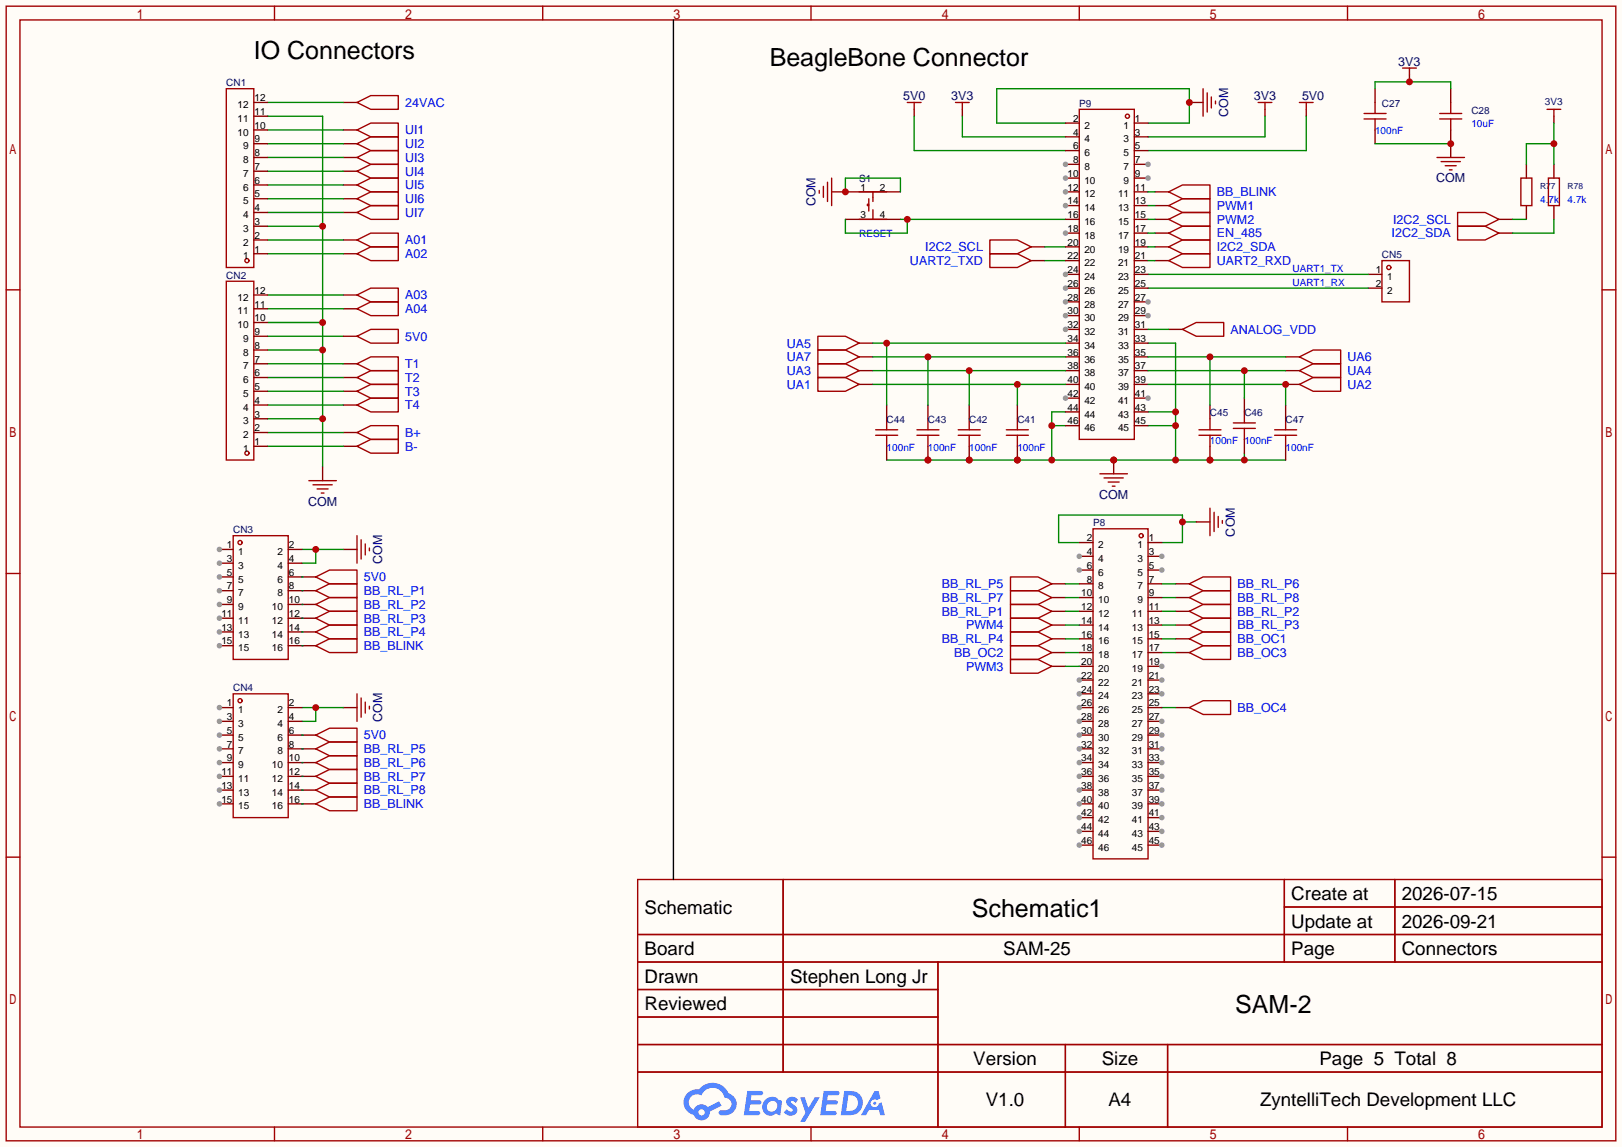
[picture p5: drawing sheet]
<svg xmlns="http://www.w3.org/2000/svg" width="299mm" height="212mm" viewBox="0 0 299 212" stroke-linecap="round" stroke-linejoin="round" font-family="sans-serif">
<path d="M0 0h299.5v211.8h-299.5z" fill="#fffcf7"/>
<g fill="none" stroke="#a10000" stroke-width=".25">
<path d="M1.1 1.1h297.2v209.6h-297.2zM3.7 3.7h292.1v204.5h-292.1zM50.7 1.1v2.6M100.2 1.1v2.6M149.7 1.1v2.6M199.3 1.1v2.6M248.8 1.1v2.6M1.1 53.5h2.6M295.8 53.5h2.5M1.1 105.9h2.6M295.8 105.9h2.5M1.1 158.3h2.6"/>
<path d="M295.8 158.3h2.5M117.7 162.4h178.1v45.8h-178.1zM117.7 172.6h178.1M117.7 177.7h178.1M144.6 162.4v35.6M173.2 177.7v30.5M237.1 162.4v15.3M237.1 167.5h58.7M257.5 162.4v15.3M117.7 182.8h55.5M117.7 192.9h178.1M117.7 187.8h55.5"/>
<path d="M117.7 198h178.1M196.7 192.9v15.3M215.6 192.9v15.3M50.7 208.2v2.5M100.2 208.2v2.5M149.7 208.2v2.5M199.3 208.2v2.5M248.8 208.2v2.5"/>
</g>
<g fill="#5487ff">
<path d="M145.5 202.8a1.3 1.3 0 0 1 1.8 .3l-.4 .6a.54 .54 0 0 0-.9-.2l.1 .2a1.58 1.58 0 0 1 1.1 1.6 1.43 1.43 0 0 1-2.5 .1l.5-.6a.64 .64 0 0 0 .5 .5 .64 .64 0 0 0 .7-.3l-.2-.2a1.6 1.6 0 0 1-1-1.6z"/>
<path d="M147.7 202.7h.9l.7 1.9 1.1-1.9h.9l-2.7 4.5h-.9l1-1.7z"/>
<path d="M138 201.5h1.6a1.31 1.31 0 0 1 1.2 .2 .4 .4 0 0 1-.3 .6h-1.8l-.1 .9h1.6a.4 .4 0 0 1 .4 .4 .4 .4 0 0 1-.4 .4h-1.7l-.2 1.2h.8a1.23 1.23 0 0 1 1.2 .2 .39 .39 0 0 1-.3 .6h-2.7z"/>
<path d="M152.1 201.5h1.6a1.32 1.32 0 0 1 1.3 .2 .39 .39 0 0 1-.4 .6h-1.7l-.2 .9h1.7a.4 .4 0 0 1 .3 .4 .4 .4 0 0 1-.4 .4h-1.7l-.2 1.2h.8a1.23 1.23 0 0 1 1.2 .2 .39 .39 0 0 1-.3 .6h-2.7z"/>
<path d="M161.5 201.5h.7l.4 1.3-.7 .4a.75 .75 0 0 0-1.1 .3 .75 .75 0 0 0 .5 1 .75 .75 0 0 0 .9-.6l.6-.3 .6 2.4h-.9l-.2-1h-1.9l-.5 1h-.9z"/>
<path d="M155.9 201.5l-.7 4.5h1.5a2.27 2.27 0 0 0 2.6-2.3 2.27 2.27 0 0 0-2.7-2.2zM156.6 202.3a1.5 1.5 0 0 1 1.8 1.5 1.5 1.5 0 0 1-1.9 1.4h-.3z"/>
<path d="M141.3 203.1a1.62 1.62 0 0 0-.4 2.1 1.62 1.62 0 0 0 2 .7l.4-.3 .3 .3 .5 .1 .3-2.5-.2-.3h-.4a1.58 1.58 0 0 0-2.5-.1zM141.9 203.6a.99 .99 0 0 1 1.6 .3 .99 .99 0 0 1-.9 1.4 .94 .94 0 0 1-1-.5 .94 .94 0 0 1 .3-1.2z"/>
<path d="M126.9 201.9a2.37 2.37 0 0 0 1.2 4 1.54 1.54 0 0 0 1.7 1 1.54 1.54 0 0 0 1.3-1.6l2.1-1.1-.5-.8-2 1.1a1.57 1.57 0 0 0-2.6 .4 1.5 1.5 0 0 1-.8-2.1 1.5 1.5 0 0 1 2.2-.5 2.23 2.23 0 0 1 2.3-1.4 2.23 2.23 0 0 1 2 1.8 1.16 1.16 0 0 1 1.2 1.1 1.16 1.16 0 0 1-1 1.3h-.7a.47 .47 0 0 0-.6 .3 .47 .47 0 0 0 .4 .6 2.23 2.23 0 0 0 2.3-.7 2.23 2.23 0 0 0 .4-2.3 2.16 2.16 0 0 0-1.3-1.1 3.2 3.2 0 0 0-5.4-.7l-1.2 .1zM129 205.4a.58 .58 0 0 1 1.1 0 .58 .58 0 0 1-1.1 0z"/>
<circle cx="161.5" cy="203.8" r=".28"/>
</g>
<path d="M218.3 96.4h2.6M199.3 100.2h-3.8v-5.1h22.8v5.1h-3.8" fill="none" stroke="#008700" stroke-width=".25"/>
<circle cx="218.3" cy="96.4" r=".63" fill="#c00"/>
<path d="M168.8 21.5v6.3h27.9M177.7 21.5v3.8h19M196.7 22.7h-12.7v-6.3h35.6v6.3h-7.6M233.6 21.5v3.8h-21.6M241.2 21.5v6.3h-29.2M194.2 78.6h2.5M196.7 76.1h-2.5v8.9M212 78.6h5M212 76.1h5M212 63.4h5v21.6M163.7 85h73.7M229.7 83.7v1.3" fill="none" stroke="#008700" stroke-width=".25"/>
<path d="M168.8 20.2v1.3M177.7 20.2v1.3M233.6 20.2v1.3M241.2 20.2v1.3M190.4 45.6h2.5M213.2 45.6h2.6" fill="none" stroke="#870000" stroke-width=".25"/>
<path d="M167.5 18.9h2.6M168.8 18.9v1.3M176.4 18.9h2.5M177.7 18.9v1.3M232.3 18.9h2.5M233.6 18.9v1.3M239.9 18.9h2.5M241.2 18.9v1.3M182.8 44.3h5l2.6 1.3-2.6 1.3h-5zM215.8 45.6l2.5-1.3h5.1v2.6h-5.1z" fill="none" stroke="#a10000" stroke-width=".25"/>
<g fill="#c00">
<circle cx="194.2" cy="85" r=".63"/>
<circle cx="194.2" cy="78.6" r=".63"/>
<circle cx="205.6" cy="85" r=".63"/>
<circle cx="217" cy="85" r=".63"/>
<circle cx="217" cy="78.6" r=".63"/>
<circle cx="217" cy="76.1" r=".63"/>
<circle cx="223.4" cy="85" r=".63"/>
<circle cx="229.7" cy="85" r=".63"/>
<circle cx="187.8" cy="85" r=".63"/>
<circle cx="178.9" cy="85" r=".63"/>
<circle cx="171.3" cy="85" r=".63"/>
</g>
<path d="M253.9 16.4v2.5M260.2 13.8v1.3M267.8 16.4v2.5M253.9 24v2.5M267.8 24v2.5" fill="none" stroke="#870000" stroke-width=".25"/>
<path d="M253.9 18.9v2.1M259 12.6h2.5M260.2 12.6v1.2M267.8 18.9v2.1M251.8 22h4.1M251.8 21h4.1M253.9 22v2M265.8 22h4.1M265.8 21h4.1M267.8 22v2" fill="none" stroke="#a10000" stroke-width=".25"/>
<path d="M253.9 16.4v-1.3h13.9v1.3" fill="none" stroke="#008700" stroke-width=".25"/>
<circle cx="260.2" cy="15.1" r=".63" fill="#c00"/>
<path d="M49.4 21.5h10.2v64.7M253.9 26.5h13.9M49.4 41.8h10.2M49.4 59.6h10.2M49.4 64.6h10.2M49.4 77.3h10.2" fill="none" stroke="#008700" stroke-width=".25"/>
<path d="M63.4 18.9h2.5" fill="none" stroke="#870000" stroke-width=".25"/>
<path d="M65.9 18.9l2.6-1.2h5v2.5h-5z" fill="none" stroke="#a10000" stroke-width=".25"/>
<g fill="#c00">
<circle cx="59.6" cy="41.8" r=".63"/>
<circle cx="59.6" cy="59.6" r=".63"/>
<circle cx="59.6" cy="64.6" r=".63"/>
<circle cx="59.6" cy="77.3" r=".63"/>
</g>
<g fill="none" stroke="#008700" stroke-width=".25">
<path d="M49.4 18.9h14M49.4 39.2h14M49.4 36.7h14M49.4 34.2h14M49.4 31.6h14M49.4 29.1h14M49.4 26.5h14M49.4 24h14M49.4 46.9h14M49.4 44.3h14M156.1 40.5v2.6h11.4v-2.6M166.2 40.5h30.5"/>
<path d="M49.4 74.8h14M49.4 72.3h14M49.4 69.7h14M49.4 67.2h14M49.4 62.1h14"/>
</g>
<g fill="none" stroke="#870000" stroke-width=".25">
<path d="M63.4 24h2.5M63.4 26.5h2.5M63.4 29.1h2.5M63.4 31.6h2.5M63.4 34.2h2.5M63.4 36.7h2.5M63.4 39.2h2.5M156.1 35.4h10.1M63.4 44.3h2.5M63.4 46.9h2.5M63.4 54.5h2.5M63.4 57h2.5"/>
<path d="M156.1 40.5h10.1M63.4 67.2h2.5M63.4 69.7h2.5M63.4 72.3h2.5M63.4 74.8h2.5"/>
</g>
<g fill="none" stroke="#a10000" stroke-width=".25">
<path d="M65.9 24l2.6-1.3h5v2.6h-5zM65.9 26.5l2.6-1.2h5v2.5h-5zM65.9 29.1l2.6-1.3h5v2.6h-5zM65.9 31.6l2.6-1.2h5v2.5h-5zM65.9 34.2l2.6-1.3h5v2.5h-5zM65.9 36.7l2.6-1.3h5v2.6h-5zM65.9 39.2l2.6-1.2h5v2.5h-5zM158.6 35.4h5.1M160.4 37.7h-.3v.3h.3M160.4 36.7v2.3M161.2 35.4v1.8M161.2 38.7v1.8"/>
<path d="M65.9 44.3l2.6-1.2h5v2.5h-5zM65.9 46.9l2.6-1.3h5v2.5h-5zM65.9 54.5l2.6-1.3h5v2.6h-5zM65.9 57l2.6-1.2h5v2.5h-5zM158.6 40.5h5.1M65.9 67.2l2.6-1.3h5v2.6h-5zM65.9 69.7l2.6-1.2h5v2.5h-5zM65.9 72.3l2.6-1.3h5v2.5h-5zM65.9 74.8l2.6-1.3h5v2.6h-5z"/>
</g>
<circle cx="167.5" cy="40.5" r=".63" fill="#c00"/>
<path d="M156.1 35.4v-2.5h10.1v2.5" fill="none" stroke="#008700" stroke-width=".25"/>
<path d="M153.5 35.4h2.6" fill="none" stroke="#870000" stroke-width=".25"/>
<circle cx="156.1" cy="35.4" r=".63" fill="#c00"/>
<g fill="none" stroke="#a10000" stroke-width=".25">
<path d="M151.3 35.2v.5M152 34.4v2M152.8 33.7v3.5M153.5 32.9v5.1M269.1 39.2h5.1l2.5 1.3-2.5 1.3h-5.1zM280.8 32.9h2v5.1h-2zM285.6 20.2h2.6M285.9 32.9h2v5.1h-2zM286.9 20.2v1.3M182.8 46.9h5l2.6 1.2-2.6 1.3h-5zM215.8 48.1l2.5-1.2h5.1v2.5h-5.1zM215.8 43.1l2.5-1.3h5.1v2.5h-5.1z"/>
<path d="M255.1 48.1h5.1v7.7h-5.1zM269.1 41.8h5.1l2.5 1.3-2.5 1.2h-5.1z"/>
<circle cx="256.4" cy="49.4" r=".38"/>
</g>
<path d="M281.8 30.4v2.5M281.8 38v2.5M286.9 21.5v1.2M286.9 30.4v2.5M286.9 38v2.5M190.4 48.1h2.5M213.2 48.1h2.6M213.2 43.1h2.6M252.6 50.7h2.5M252.6 53.2h2.5M276.7 43.1h2.6M276.7 40.5h2.6" fill="none" stroke="#870000" stroke-width=".25"/>
<path d="M286.9 22.7v7.7M286.9 26.5h-5.1v3.9M192.9 45.6h3.8M212 50.7h40.6M212 53.2h40.6M279.3 40.5h2.5M286.9 40.5v2.6h-7.6" fill="none" stroke="#008700" stroke-width=".25"/>
<path d="M124.3 3.7v158.7" fill="none" stroke="#000" stroke-width=".25"/>
<circle cx="286.9" cy="26.5" r=".63" fill="#c00"/>
<path d="M55.8 106.6h2.5M63.4 101.5h2.5" fill="none" stroke="#870000" stroke-width=".25"/>
<path d="M65.9 98.9v5.1M66.7 99.7v3.6M58.3 106.6l2.5-1.3h5.1v2.5h-5.1zM67.4 100.5v2M68.2 101.2v.5" fill="none" stroke="#a10000" stroke-width=".25"/>
<path d="M55.8 101.5h7.6M58.3 101.5v2.5h-2.5" fill="none" stroke="#008700" stroke-width=".25"/>
<circle cx="58.3" cy="101.5" r=".63" fill="#c00"/>
<path d="M55.8 109.1h2.5M55.8 111.6h2.5M55.8 114.2h2.5M55.8 116.7h2.5M55.8 119.3h2.5M55.8 135.8h2.5M63.4 130.7h2.5" fill="none" stroke="#870000" stroke-width=".25"/>
<path d="M58.3 109.1l2.5-1.3h5.1v2.6h-5.1zM58.3 111.6l2.5-1.2h5.1v2.5h-5.1zM58.3 114.2l2.5-1.3h5.1v2.5h-5.1zM58.3 116.7l2.5-1.3h5.1v2.6h-5.1zM58.3 119.3l2.5-1.3h5.1v2.5h-5.1zM58.3 135.8l2.5-1.3h5.1v2.5h-5.1zM65.9 128.1v5.1M66.7 128.9v3.6M67.4 129.7v2M68.2 130.4v.5" fill="none" stroke="#a10000" stroke-width=".25"/>
<path d="M55.8 130.7h7.6M58.3 130.7v2.5h-2.5" fill="none" stroke="#008700" stroke-width=".25"/>
<circle cx="58.3" cy="130.7" r=".63" fill="#c00"/>
<g fill="none" stroke="#870000" stroke-width=".25">
<path d="M209.4 22.7h2.6M209.4 25.3h2.6M209.4 27.8h2.6M63.4 62.1h2.5M63.4 79.9h2.5M196.7 78.6h2.6M196.7 76.1h2.6M196.7 73.5h2.6M63.4 82.4h2.5M194.2 118h2.5M194.2 112.9h2.5M194.2 107.8h2.5"/>
<path d="M194.2 110.4h2.5M217 118h2.6M217 112.9h2.6M217 107.8h2.6M217 110.4h2.6M217 115.4h2.6M55.8 138.3h2.5M194.2 120.5h2.5M217 120.5h2.6M217 130.7h2.6M55.8 140.8h2.5M55.8 143.4h2.5"/>
<path d="M55.8 145.9h2.5M55.8 148.5h2.5"/>
</g>
<g fill="none" stroke="#a10000" stroke-width=".25">
<path d="M199.3 20.2h10.1v61h-10.1zM65.9 62.1l2.6-1.3h5v2.6h-5zM65.9 79.9l2.6-1.3h5v2.6h-5zM65.9 82.4l2.6-1.2h5v2.5h-5zM186.6 119.3h5l2.6 1.2-2.6 1.3h-5zM186.6 111.6h5l2.6 1.3-2.6 1.3h-5zM186.6 106.6h5l2.6 1.2-2.6 1.3h-5zM186.6 109.1h5l2.6 1.3-2.6 1.2h-5zM186.6 116.7h5l2.6 1.3-2.6 1.3h-5zM219.6 118l2.5-1.3h5.1v2.6h-5.1zM219.6 112.9l2.5-1.3h5.1v2.6h-5.1zM219.6 107.8l2.5-1.2h5.1v2.5h-5.1z"/>
<path d="M219.6 110.4l2.5-1.3h5.1v2.5h-5.1zM219.6 115.4l2.5-1.2h5.1v2.5h-5.1zM58.3 138.3l2.5-1.3h5.1v2.6h-5.1zM219.6 120.5l2.5-1.2h5.1v2.5h-5.1zM219.6 130.7l2.5-1.3h5.1v2.6h-5.1zM58.3 140.8l2.5-1.2h5.1v2.5h-5.1zM58.3 143.4l2.5-1.3h5.1v2.6h-5.1zM58.3 145.9l2.5-1.2h5.1v2.5h-5.1zM58.3 148.5l2.5-1.3h5.1v2.5h-5.1z"/>
<circle cx="208.2" cy="21.5" r=".38"/>
</g>
<path d="M49.4 54.5h14M49.4 57h14M192.9 48.1h3.8M49.4 79.9h14M49.4 82.4h14" fill="none" stroke="#008700" stroke-width=".25"/>
<circle cx="196.7" cy="73.5" r=".51" fill="#999"/>
<path d="M209.4 30.4h2.6" fill="none" stroke="#870000" stroke-width=".25"/>
<circle cx="212" cy="30.4" r=".51" fill="#999"/>
<path d="M209.4 32.9h2.6M196.7 71h2.6" fill="none" stroke="#870000" stroke-width=".25"/>
<circle cx="212" cy="32.9" r=".51" fill="#999"/>
<path d="M209.4 35.4h2.6M209.4 38h2.6M209.4 40.5h2.6M196.7 68.5h2.6M196.7 65.9h2.6M196.7 63.4h2.6M196.7 60.8h2.6" fill="none" stroke="#870000" stroke-width=".25"/>
<circle cx="196.7" cy="60.8" r=".51" fill="#999"/>
<path d="M196.7 58.3h2.6M209.4 43.1h2.6" fill="none" stroke="#870000" stroke-width=".25"/>
<circle cx="196.7" cy="58.3" r=".51" fill="#999"/>
<path d="M196.7 55.8h2.6M209.4 45.6h2.6" fill="none" stroke="#870000" stroke-width=".25"/>
<circle cx="196.7" cy="55.8" r=".51" fill="#999"/>
<path d="M196.7 53.2h2.6M209.4 48.1h2.6" fill="none" stroke="#870000" stroke-width=".25"/>
<circle cx="196.7" cy="53.2" r=".51" fill="#999"/>
<path d="M196.7 50.7h2.6M209.4 50.7h2.6" fill="none" stroke="#870000" stroke-width=".25"/>
<circle cx="196.7" cy="50.7" r=".51" fill="#999"/>
<path d="M196.7 48.1h2.6M209.4 53.2h2.6M209.4 55.8h2.6" fill="none" stroke="#870000" stroke-width=".25"/>
<circle cx="212" cy="55.8" r=".51" fill="#999"/>
<path d="M196.7 45.6h2.6M209.4 58.3h2.6" fill="none" stroke="#870000" stroke-width=".25"/>
<circle cx="212" cy="58.3" r=".51" fill="#999"/>
<path d="M196.7 43.1h2.6" fill="none" stroke="#870000" stroke-width=".25"/>
<circle cx="196.7" cy="43.1" r=".51" fill="#999"/>
<path d="M196.7 38h2.6M196.7 40.5h2.6M209.4 60.8h2.6M209.4 63.4h2.6" fill="none" stroke="#870000" stroke-width=".25"/>
<circle cx="196.7" cy="38" r=".51" fill="#999"/>
<path d="M196.7 35.4h2.6M209.4 65.9h2.6" fill="none" stroke="#870000" stroke-width=".25"/>
<circle cx="196.7" cy="35.4" r=".51" fill="#999"/>
<path d="M196.7 32.9h2.6M209.4 68.5h2.6" fill="none" stroke="#870000" stroke-width=".25"/>
<circle cx="196.7" cy="32.9" r=".51" fill="#999"/>
<path d="M196.7 30.4h2.6M209.4 71h2.6" fill="none" stroke="#870000" stroke-width=".25"/>
<circle cx="196.7" cy="30.4" r=".51" fill="#999"/>
<path d="M209.4 73.5h2.6" fill="none" stroke="#870000" stroke-width=".25"/>
<circle cx="212" cy="73.5" r=".51" fill="#999"/>
<path d="M219.6 18.9h2.5M196.7 27.8h2.6M196.7 25.3h2.6M196.7 22.7h2.6M209.4 76.1h2.6M209.4 78.6h2.6M59.6 86.2v2.6" fill="none" stroke="#870000" stroke-width=".25"/>
<g fill="none" stroke="#008700" stroke-width=".25">
<path d="M212 45.6h1.2M212 43.1h1.2M212 48.1h1.2M196.7 112.9h2.6M196.7 107.8h2.6M196.7 110.4h2.6M196.7 118h2.6M214.5 112.9h2.5M214.5 107.8h2.5M214.5 110.4h2.5M214.5 118h2.5M214.5 115.4h2.5"/>
<path d="M196.7 120.5h2.6M214.5 120.5h2.5M214.5 130.7h2.5"/>
</g>
<path d="M57 88.8h5.1M57.8 89.5h3.5M58.5 90.3h2.1M59.3 91.1h.5" fill="none" stroke="#a10000" stroke-width=".25"/>
<circle cx="219.6" cy="18.9" r=".63" fill="#c00"/>
<path d="M222.1 16.4v5.1M222.9 17.1v3.6M223.6 17.9v2M224.4 18.7v.5" fill="none" stroke="#a10000" stroke-width=".25"/>
<path d="M267.8 26.5v2.6" fill="none" stroke="#870000" stroke-width=".25"/>
<circle cx="267.8" cy="26.5" r=".63" fill="#c00"/>
<path d="M265.3 29.1h5.1M266.1 29.8h3.5M266.8 30.6h2.1M267.6 31.4h.5" fill="none" stroke="#a10000" stroke-width=".25"/>
<path d="M205.6 85v2.5" fill="none" stroke="#870000" stroke-width=".25"/>
<circle cx="205.6" cy="85" r=".63" fill="#c00"/>
<g fill="none" stroke="#a10000" stroke-width=".25">
<path d="M151 69.7h5.1l2.5 1.3-2.5 1.3h-5.1zM151 67.2h5.1l2.5 1.3-2.5 1.2h-5.1zM151 64.6h5.1l2.5 1.3-2.5 1.3h-5.1zM151 62.1h5.1l2.5 1.3-2.5 1.2h-5.1zM218.3 60.8l2.6-1.2h5v2.5h-5zM239.9 65.9l2.5-1.3h5.1v2.6h-5.1zM239.9 68.5l2.5-1.3h5.1v2.5h-5.1zM239.9 71l2.5-1.3h5.1v2.6h-5.1zM203.1 87.5h5.1M203.8 88.3h3.6M204.6 89h2M205.4 89.8h.5"/>
<path d="M223.4 93.9v5M224.2 94.6v3.6M224.9 95.4v2M225.7 96.1v.5"/>
</g>
<path d="M158.6 71h2.6M158.6 68.5h2.6M158.6 65.9h2.6M158.6 63.4h2.6M215.8 60.8h2.5M237.4 71h2.5M237.4 68.5h2.5M237.4 65.9h2.5M187.8 82.4v2.6M220.9 96.4h2.5" fill="none" stroke="#870000" stroke-width=".25"/>
<path d="M212 60.8h3.8" fill="none" stroke="#008700" stroke-width=".25"/>
<circle cx="187.8" cy="85" r=".63" fill="#c00"/>
<path d="M187.8 74.8v2.5M178.9 82.4v2.6" fill="none" stroke="#870000" stroke-width=".25"/>
<path d="M185.8 79.4h4.1M187.8 77.3v2.1M185.8 80.4h4.1M187.8 80.4v2" fill="none" stroke="#a10000" stroke-width=".25"/>
<circle cx="178.9" cy="85" r=".63" fill="#c00"/>
<path d="M178.9 74.8v2.5M171.3 82.4v2.6" fill="none" stroke="#870000" stroke-width=".25"/>
<path d="M176.9 79.4h4.1M178.9 77.3v2.1M176.9 80.4h4.1M178.9 80.4v2" fill="none" stroke="#a10000" stroke-width=".25"/>
<circle cx="171.3" cy="85" r=".63" fill="#c00"/>
<path d="M163.7 74.8v2.5M171.3 74.8v2.5M163.7 82.4v2.6M223.4 82.4v2.6" fill="none" stroke="#870000" stroke-width=".25"/>
<path d="M161.7 79.4h4M163.7 77.3v2.1M169.3 79.4h4.1M171.3 77.3v2.1M161.7 80.4h4M163.7 80.4v2M169.3 80.4h4.1M171.3 80.4v2" fill="none" stroke="#a10000" stroke-width=".25"/>
<circle cx="223.4" cy="85" r=".63" fill="#c00"/>
<path d="M223.4 74.8v2.5M229.7 73.5v2.6M237.4 74.8v2.5M229.7 81.2v2.5M237.4 82.4v2.6" fill="none" stroke="#870000" stroke-width=".25"/>
<path d="M221.4 79.4h4M223.4 77.3v2.1M227.7 79.1h4.1M227.7 78.1h4.1M229.7 76.1v2M229.7 79.1v2.1M235.3 79.4h4.1M237.4 77.3v2.1M221.4 80.4h4M223.4 80.4v2M235.3 80.4h4.1M237.4 80.4v2" fill="none" stroke="#a10000" stroke-width=".25"/>
<path d="M161.2 63.4h35.5M163.7 63.4v11.4" fill="none" stroke="#008700" stroke-width=".25"/>
<circle cx="163.7" cy="63.4" r=".63" fill="#c00"/>
<path d="M161.2 65.9h35.5M171.3 65.9v8.9" fill="none" stroke="#008700" stroke-width=".25"/>
<circle cx="171.3" cy="65.9" r=".63" fill="#c00"/>
<path d="M161.2 68.5h35.5M178.9 68.5v6.3" fill="none" stroke="#008700" stroke-width=".25"/>
<circle cx="178.9" cy="68.5" r=".63" fill="#c00"/>
<path d="M161.2 71h35.5M187.8 71v3.8" fill="none" stroke="#008700" stroke-width=".25"/>
<circle cx="187.8" cy="71" r=".63" fill="#c00"/>
<path d="M212 65.9h25.4M223.4 65.9v8.9" fill="none" stroke="#008700" stroke-width=".25"/>
<circle cx="223.4" cy="65.9" r=".63" fill="#c00"/>
<path d="M212 68.5h25.4M229.7 68.5v5" fill="none" stroke="#008700" stroke-width=".25"/>
<circle cx="229.7" cy="68.5" r=".63" fill="#c00"/>
<path d="M212 71h25.4v3.8" fill="none" stroke="#008700" stroke-width=".25"/>
<circle cx="237.4" cy="71" r=".63" fill="#c00"/>
<path d="M194.2 115.4h2.5M212 100.2h2.5M199.3 156.1h2.5" fill="none" stroke="#870000" stroke-width=".25"/>
<g fill="none" stroke="#a10000" stroke-width=".25">
<path d="M201.8 97.7h10.2v60.9h-10.2zM186.6 114.2h5l2.6 1.2-2.6 1.3h-5z"/>
<circle cx="210.7" cy="98.9" r=".38"/>
</g>
<circle cx="199.3" cy="156.1" r=".51" fill="#999"/>
<path d="M212 102.7h2.5" fill="none" stroke="#870000" stroke-width=".25"/>
<circle cx="214.5" cy="102.7" r=".51" fill="#999"/>
<path d="M199.3 153.5h2.5" fill="none" stroke="#870000" stroke-width=".25"/>
<circle cx="199.3" cy="153.5" r=".51" fill="#999"/>
<path d="M212 105.3h2.5" fill="none" stroke="#870000" stroke-width=".25"/>
<circle cx="214.5" cy="105.3" r=".51" fill="#999"/>
<path d="M199.3 151h2.5" fill="none" stroke="#870000" stroke-width=".25"/>
<circle cx="199.3" cy="151" r=".51" fill="#999"/>
<path d="M212 107.8h2.5M199.3 148.5h2.5" fill="none" stroke="#870000" stroke-width=".25"/>
<circle cx="199.3" cy="148.5" r=".51" fill="#999"/>
<path d="M212 110.4h2.5M199.3 145.9h2.5" fill="none" stroke="#870000" stroke-width=".25"/>
<circle cx="199.3" cy="145.9" r=".51" fill="#999"/>
<path d="M212 112.9h2.5M199.3 143.4h2.5" fill="none" stroke="#870000" stroke-width=".25"/>
<circle cx="199.3" cy="143.4" r=".51" fill="#999"/>
<path d="M212 115.4h2.5M199.3 140.8h2.5" fill="none" stroke="#870000" stroke-width=".25"/>
<circle cx="199.3" cy="140.8" r=".51" fill="#999"/>
<path d="M212 118h2.5M199.3 138.3h2.5" fill="none" stroke="#870000" stroke-width=".25"/>
<circle cx="199.3" cy="138.3" r=".51" fill="#999"/>
<path d="M199.3 135.8h2.5M212 120.5h2.5" fill="none" stroke="#870000" stroke-width=".25"/>
<circle cx="199.3" cy="135.8" r=".51" fill="#999"/>
<path d="M212 123.1h2.5" fill="none" stroke="#870000" stroke-width=".25"/>
<circle cx="214.5" cy="123.1" r=".51" fill="#999"/>
<path d="M199.3 133.2h2.5" fill="none" stroke="#870000" stroke-width=".25"/>
<circle cx="199.3" cy="133.2" r=".51" fill="#999"/>
<path d="M212 125.6h2.5" fill="none" stroke="#870000" stroke-width=".25"/>
<circle cx="214.5" cy="125.6" r=".51" fill="#999"/>
<path d="M199.3 130.7h2.5" fill="none" stroke="#870000" stroke-width=".25"/>
<circle cx="199.3" cy="130.7" r=".51" fill="#999"/>
<path d="M212 128.1h2.5" fill="none" stroke="#870000" stroke-width=".25"/>
<circle cx="214.5" cy="128.1" r=".51" fill="#999"/>
<path d="M199.3 128.1h2.5" fill="none" stroke="#870000" stroke-width=".25"/>
<circle cx="199.3" cy="128.1" r=".51" fill="#999"/>
<path d="M199.3 125.6h2.5M212 130.7h2.5" fill="none" stroke="#870000" stroke-width=".25"/>
<circle cx="199.3" cy="125.6" r=".51" fill="#999"/>
<path d="M212 133.2h2.5" fill="none" stroke="#870000" stroke-width=".25"/>
<circle cx="214.5" cy="133.2" r=".51" fill="#999"/>
<path d="M199.3 123.1h2.5M212 135.8h2.5" fill="none" stroke="#870000" stroke-width=".25"/>
<circle cx="214.5" cy="135.8" r=".51" fill="#999"/>
<path d="M199.3 120.5h2.5M212 138.3h2.5" fill="none" stroke="#870000" stroke-width=".25"/>
<circle cx="214.5" cy="138.3" r=".51" fill="#999"/>
<path d="M199.3 118h2.5M212 140.8h2.5" fill="none" stroke="#870000" stroke-width=".25"/>
<circle cx="214.5" cy="140.8" r=".51" fill="#999"/>
<path d="M199.3 115.4h2.5M212 143.4h2.5" fill="none" stroke="#870000" stroke-width=".25"/>
<circle cx="214.5" cy="143.4" r=".51" fill="#999"/>
<path d="M199.3 112.9h2.5M212 145.9h2.5" fill="none" stroke="#870000" stroke-width=".25"/>
<circle cx="214.5" cy="145.9" r=".51" fill="#999"/>
<path d="M199.3 110.4h2.5M212 148.5h2.5" fill="none" stroke="#870000" stroke-width=".25"/>
<circle cx="214.5" cy="148.5" r=".51" fill="#999"/>
<path d="M199.3 107.8h2.5M212 151h2.5" fill="none" stroke="#870000" stroke-width=".25"/>
<circle cx="214.5" cy="151" r=".51" fill="#999"/>
<path d="M199.3 105.3h2.5" fill="none" stroke="#870000" stroke-width=".25"/>
<circle cx="199.3" cy="105.3" r=".51" fill="#999"/>
<path d="M212 153.5h2.5" fill="none" stroke="#870000" stroke-width=".25"/>
<circle cx="214.5" cy="153.5" r=".51" fill="#999"/>
<path d="M199.3 102.7h2.5" fill="none" stroke="#870000" stroke-width=".25"/>
<circle cx="199.3" cy="102.7" r=".51" fill="#999"/>
<path d="M212 156.1h2.5" fill="none" stroke="#870000" stroke-width=".25"/>
<circle cx="214.5" cy="156.1" r=".51" fill="#999"/>
<g fill="none" stroke="#870000" stroke-width=".25">
<path d="M46.9 18.9h2.5M46.9 39.2h2.5M46.9 36.7h2.5M46.9 34.2h2.5M46.9 31.6h2.5M46.9 29.1h2.5M46.9 26.5h2.5M46.9 24h2.5M46.9 21.5h2.5M213.2 38h2.6M46.9 46.9h2.5M46.9 44.3h2.5"/>
<path d="M46.9 41.8h2.5M46.9 59.6h2.5M46.9 57h2.5M46.9 54.5h2.5M213.2 40.5h2.6M46.9 79.9h2.5M46.9 77.3h2.5M46.9 74.8h2.5M46.9 72.3h2.5M46.9 69.7h2.5M46.9 67.2h2.5M46.9 64.6h2.5"/>
<path d="M46.9 62.1h2.5M46.9 82.4h2.5M40.5 101.5h2.6M199.3 100.2h2.5M194.2 123.1h2.5"/>
</g>
<path d="M212 38h1.2M212 40.5h1.2M196.7 115.4h2.6M196.7 123.1h2.6" fill="none" stroke="#008700" stroke-width=".25"/>
<g fill="none" stroke="#a10000" stroke-width=".25">
<path d="M41.8 16.4h5.1v33h-5.1zM215.8 38l2.5-1.3h5.1v2.5h-5.1zM41.8 51.9h5.1v33.1h-5.1zM215.8 40.5l2.5-1.3h5.1v2.6h-5.1zM43.1 98.9h10.1v22.9h-10.1zM186.6 121.8h5l2.6 1.3-2.6 1.2h-5z"/>
<circle cx="45.6" cy="48.1" r=".38"/>
<circle cx="45.6" cy="83.7" r=".38"/>
<circle cx="44.3" cy="100.2" r=".38"/>
</g>
<circle cx="40.5" cy="101.5" r=".51" fill="#999"/>
<path d="M40.5 104h2.6M53.2 119.3h2.6" fill="none" stroke="#870000" stroke-width=".25"/>
<circle cx="40.5" cy="104" r=".51" fill="#999"/>
<path d="M40.5 106.6h2.6M53.2 116.7h2.6" fill="none" stroke="#870000" stroke-width=".25"/>
<circle cx="40.5" cy="106.6" r=".51" fill="#999"/>
<path d="M40.5 109.1h2.6M53.2 114.2h2.6" fill="none" stroke="#870000" stroke-width=".25"/>
<circle cx="40.5" cy="109.1" r=".51" fill="#999"/>
<path d="M40.5 111.6h2.6M53.2 111.6h2.6" fill="none" stroke="#870000" stroke-width=".25"/>
<circle cx="40.5" cy="111.6" r=".51" fill="#999"/>
<path d="M40.5 114.2h2.6M53.2 109.1h2.6" fill="none" stroke="#870000" stroke-width=".25"/>
<circle cx="40.5" cy="114.2" r=".51" fill="#999"/>
<path d="M40.5 116.7h2.6M53.2 106.6h2.6" fill="none" stroke="#870000" stroke-width=".25"/>
<circle cx="40.5" cy="116.7" r=".51" fill="#999"/>
<path d="M40.5 119.3h2.6M53.2 104h2.6" fill="none" stroke="#870000" stroke-width=".25"/>
<circle cx="40.5" cy="119.3" r=".51" fill="#999"/>
<path d="M53.2 101.5h2.6M40.5 130.7h2.6" fill="none" stroke="#870000" stroke-width=".25"/>
<path d="M55.8 106.6h.1M55.8 109.1h.1M55.8 111.6h.1M55.8 114.2h.1M55.8 116.7h.1M55.8 119.3h.1" fill="none" stroke="#008700" stroke-width=".25"/>
<g fill="none" stroke="#a10000" stroke-width=".25">
<path d="M43.1 128.1h10.1v22.9h-10.1z"/>
<circle cx="44.3" cy="129.4" r=".38"/>
</g>
<circle cx="40.5" cy="130.7" r=".51" fill="#999"/>
<path d="M40.5 133.2h2.6M53.2 148.5h2.6" fill="none" stroke="#870000" stroke-width=".25"/>
<circle cx="40.5" cy="133.2" r=".51" fill="#999"/>
<path d="M40.5 135.8h2.6M53.2 145.9h2.6" fill="none" stroke="#870000" stroke-width=".25"/>
<circle cx="40.5" cy="135.8" r=".51" fill="#999"/>
<path d="M40.5 138.3h2.6M53.2 143.4h2.6" fill="none" stroke="#870000" stroke-width=".25"/>
<circle cx="40.5" cy="138.3" r=".51" fill="#999"/>
<path d="M40.5 140.8h2.6M53.2 140.8h2.6" fill="none" stroke="#870000" stroke-width=".25"/>
<circle cx="40.5" cy="140.8" r=".51" fill="#999"/>
<path d="M53.2 138.3h2.6M40.5 143.4h2.6" fill="none" stroke="#870000" stroke-width=".25"/>
<circle cx="40.5" cy="143.4" r=".51" fill="#999"/>
<path d="M53.2 135.8h2.6M40.5 145.9h2.6" fill="none" stroke="#870000" stroke-width=".25"/>
<circle cx="40.5" cy="145.9" r=".51" fill="#999"/>
<path d="M53.2 133.2h2.6M40.5 148.5h2.6" fill="none" stroke="#870000" stroke-width=".25"/>
<circle cx="40.5" cy="148.5" r=".51" fill="#999"/>
<path d="M213.2 35.4h2.6M53.2 130.7h2.6" fill="none" stroke="#870000" stroke-width=".25"/>
<path d="M212 35.4h1.2M55.8 135.8h.1M55.8 138.3h.1M55.8 140.8h.1M55.8 143.4h.1M55.8 145.9h.1M55.8 148.5h.1" fill="none" stroke="#008700" stroke-width=".25"/>
<path d="M215.8 35.4l2.5-1.2h5.1v2.5h-5.1z" fill="none" stroke="#a10000" stroke-width=".25"/>
<g font-size="4.6">
<text x="46.9" y="10.8">IO Connectors</text>
<text x="142.1" y="12.1">BeagleBone Connector</text>
<text x="179.4" y="169.4">Schematic1</text>
<text x="228.1" y="187.1">SAM-2</text>
</g>
<g font-size="3.5">
<text x="238.4" y="166.2">Create at</text>
<text x="258.8" y="166.2">2026-07-15</text>
<text x="119" y="168.8">Schematic</text>
<text x="238.4" y="171.3">Update at</text>
<text x="258.8" y="171.3">2026-09-21</text>
<text x="119" y="176.4">Board</text>
<text x="185.2" y="176.4">SAM-25</text>
<text x="238.4" y="176.4">Page</text>
<text x="258.8" y="176.4">Connectors</text>
<text x="119" y="181.5">Drawn</text>
<text x="145.9" y="181.5">Stephen Long Jr</text>
<text x="119" y="186.6">Reviewed</text>
<text x="179.7" y="196.7">Version</text>
<text x="203.4" y="196.7">Size</text>
<text x="243.6" y="196.7">Page 5 Total 8</text>
<text x="182" y="204.3">V1.0</text>
<text x="204.7" y="204.3">A4</text>
<text x="232.6" y="204.3">ZyntelliTech Development LLC</text>
</g>
<g font-size="2.3" fill="#000080">
<text x="258.2" y="12.1">3V3</text>
<text x="166.7" y="18.5">5V0</text>
<text x="175.6" y="18.5">3V3</text>
<text x="226.7" y="21.6" transform="rotate(-90 226.7 21.6)">COM</text>
<text x="231.5" y="18.5">3V3</text>
<text x="240.4" y="18.5">5V0</text>
<text x="265.1" y="33.7">COM</text>
<text x="150.5" y="38.1" transform="rotate(-90 150.5 38.1)">COM</text>
<text x="56.9" y="93.4">COM</text>
<text x="202.9" y="92.1">COM</text>
<text x="228" y="99.1" transform="rotate(-90 228 99.1)">COM</text>
<text x="70.5" y="104.2" transform="rotate(-90 70.5 104.2)">COM</text>
<text x="70.5" y="133.4" transform="rotate(-90 70.5 133.4)">COM</text>
</g>
<g font-size="2.3" fill="#00f">
<text x="74.8" y="19.7">24VAC</text>
<text x="74.8" y="24.8">UI1</text>
<text x="74.8" y="27.4">UI2</text>
<text x="74.8" y="29.9">UI3</text>
<text x="74.8" y="32.4">UI4</text>
<text x="74.8" y="35">UI5</text>
<text x="74.8" y="37.5">UI6</text>
<text x="74.8" y="40.1">UI7</text>
<text x="224.7" y="38.8">PWM1</text>
<text x="224.7" y="41.3">PWM2</text>
<text x="224.7" y="36.2">BB_BLINK</text>
<text x="257.2" y="41.3">I2C2_SCL</text>
<text x="74.8" y="45.1">A01</text>
<text x="74.8" y="47.7">A02</text>
<text x="170.8" y="46.4">I2C2_SCL</text>
<text x="224.7" y="46.4">I2C2_SDA</text>
<text x="224.7" y="43.9">EN_485</text>
<text x="256.9" y="43.9">I2C2_SDA</text>
<text x="168" y="48.9">UART2_TXD</text>
<text x="224.7" y="48.9">UART2_RXD</text>
<text x="74.8" y="55.3">A03</text>
<text x="74.8" y="57.8">A04</text>
<text x="74.8" y="62.9">5V0</text>
<text x="145.2" y="64.2">UA5</text>
<text x="227.2" y="61.6">ANALOG_VDD</text>
<text x="74.8" y="68">T1</text>
<text x="74.8" y="70.5">T2</text>
<text x="145.2" y="71.8">UA1</text>
<text x="145.2" y="69.3">UA3</text>
<text x="145.2" y="66.7">UA7</text>
<text x="248.8" y="66.7">UA6</text>
<text x="248.8" y="69.3">UA4</text>
<text x="248.8" y="71.8">UA2</text>
<text x="74.8" y="73.1">T3</text>
<text x="74.8" y="75.6">T4</text>
<text x="74.8" y="80.7">B+</text>
<text x="74.8" y="83.2">B-</text>
<text x="67.2" y="107.4">5V0</text>
<text x="67.2" y="109.9">BB_RL_P1</text>
<text x="67.2" y="112.4">BB_RL_P2</text>
<text x="173.9" y="113.7">BB_RL_P1</text>
<text x="173.9" y="108.6">BB_RL_P5</text>
<text x="173.9" y="111.2">BB_RL_P7</text>
<text x="228.5" y="113.7">BB_RL_P2</text>
<text x="228.5" y="108.6">BB_RL_P6</text>
<text x="228.5" y="111.2">BB_RL_P8</text>
<text x="67.2" y="115">BB_RL_P3</text>
<text x="67.2" y="117.5">BB_RL_P4</text>
<text x="173.9" y="118.8">BB_RL_P4</text>
<text x="178.4" y="116.3">PWM4</text>
<text x="228.5" y="118.8">BB_OC1</text>
<text x="228.5" y="116.3">BB_RL_P3</text>
<text x="67.2" y="120.1">BB_BLINK</text>
<text x="176.2" y="121.3">BB_OC2</text>
<text x="178.4" y="123.9">PWM3</text>
<text x="228.5" y="121.3">BB_OC3</text>
<text x="228.5" y="131.5">BB_OC4</text>
<text x="67.2" y="136.6">5V0</text>
<text x="67.2" y="139.1">BB_RL_P5</text>
<text x="67.2" y="141.7">BB_RL_P6</text>
<text x="67.2" y="144.2">BB_RL_P7</text>
<text x="67.2" y="146.7">BB_RL_P8</text>
<text x="67.2" y="149.3">BB_BLINK</text>
</g>
<g font-size="1.8" fill="#000080">
<text x="41.8" y="15.9">CN1</text>
<text x="199.3" y="19.7">P9</text>
<text x="255.1" y="19.7">C27</text>
<text x="271.7" y="21">C28</text>
<text x="285.2" y="19.5">3V3</text>
<text x="158.6" y="33.7">S1</text>
<text x="255.1" y="47.7">CN5</text>
<text x="41.8" y="51.5">CN2</text>
<text x="223.4" y="76.9">C45</text>
<text x="229.7" y="76.9">C46</text>
<text x="163.7" y="78.2">C44</text>
<text x="171.3" y="78.2">C43</text>
<text x="178.9" y="78.2">C42</text>
<text x="187.8" y="78.2">C41</text>
<text x="237.4" y="78.2">C47</text>
<text x="43.1" y="98.5">CN3</text>
<text x="201.8" y="97.2">P8</text>
<text x="43.1" y="127.7">CN4</text>
</g>
<g font-size="1.8">
<text x="43.9" y="22.5">11</text>
<text x="43.9" y="20">12</text>
<text x="47" y="23.8">10</text>
<text x="47" y="21.2">11</text>
<text x="47" y="18.7">12</text>
<text x="198.1" y="22.5">2</text>
<text x="200.2" y="23.8">2</text>
<text x="207.5" y="23.8">1</text>
<text x="209.5" y="22.5">1</text>
<text x="43.9" y="25">10</text>
<text x="44.9" y="27.6">9</text>
<text x="47" y="28.9">8</text>
<text x="47" y="26.3">9</text>
<text x="198.1" y="27.6">6</text>
<text x="198.1" y="25">4</text>
<text x="200.2" y="28.9">6</text>
<text x="200.2" y="26.3">4</text>
<text x="207.5" y="26.3">3</text>
<text x="207.5" y="28.9">5</text>
<text x="209.5" y="25">3</text>
<text x="209.5" y="27.6">5</text>
<text x="44.9" y="35.2">6</text>
<text x="44.9" y="32.7">7</text>
<text x="44.9" y="30.1">8</text>
<text x="47" y="33.9">6</text>
<text x="47" y="31.4">7</text>
<text x="158.9" y="35.2">1</text>
<text x="162.4" y="35.2">2</text>
<text x="197.1" y="35.2">12</text>
<text x="197.1" y="32.7">10</text>
<text x="198.1" y="30.1">8</text>
<text x="200.2" y="33.9">10</text>
<text x="200.2" y="31.4">8</text>
<text x="207.5" y="31.4">7</text>
<text x="207.5" y="33.9">9</text>
<text x="209.5" y="30.1">7</text>
<text x="209.5" y="32.7">9</text>
<text x="209.5" y="35.2">11</text>
<text x="44.9" y="40.3">4</text>
<text x="44.9" y="37.7">5</text>
<text x="47" y="41.6">3</text>
<text x="47" y="39">4</text>
<text x="47" y="36.5">5</text>
<text x="158.9" y="40.3">3</text>
<text x="162.4" y="40.3">4</text>
<text x="197.1" y="40.3">16</text>
<text x="197.1" y="37.7">14</text>
<text x="200.2" y="41.6">16</text>
<text x="200.2" y="39">14</text>
<text x="200.2" y="36.5">12</text>
<text x="206.4" y="36.5">11</text>
<text x="206.4" y="39">13</text>
<text x="206.4" y="41.6">15</text>
<text x="209.5" y="37.7">13</text>
<text x="209.5" y="40.3">15</text>
<text x="44.9" y="47.9">1</text>
<text x="44.9" y="45.4">2</text>
<text x="44.9" y="42.8">3</text>
<text x="47" y="46.6">1</text>
<text x="47" y="44.1">2</text>
<text x="197.1" y="47.9">22</text>
<text x="197.1" y="45.4">20</text>
<text x="197.1" y="42.8">18</text>
<text x="200.2" y="46.6">20</text>
<text x="200.2" y="44.1">18</text>
<text x="206.4" y="44.1">17</text>
<text x="206.4" y="46.6">19</text>
<text x="209.5" y="42.8">17</text>
<text x="209.5" y="45.4">19</text>
<text x="209.5" y="47.9">21</text>
<text x="197.1" y="53">26</text>
<text x="197.1" y="50.4">24</text>
<text x="200.2" y="51.7">24</text>
<text x="200.2" y="49.2">22</text>
<text x="206.4" y="49.2">21</text>
<text x="206.4" y="51.7">23</text>
<text x="209.5" y="50.4">23</text>
<text x="209.5" y="53">25</text>
<text x="254" y="50.4">1</text>
<text x="254" y="53">2</text>
<text x="256.1" y="51.7">1</text>
<text x="43.9" y="58.1">11</text>
<text x="43.9" y="55.5">12</text>
<text x="47" y="59.3">10</text>
<text x="47" y="56.8">11</text>
<text x="47" y="54.3">12</text>
<text x="197.1" y="58.1">30</text>
<text x="197.1" y="55.5">28</text>
<text x="200.2" y="59.3">30</text>
<text x="200.2" y="56.8">28</text>
<text x="200.2" y="54.3">26</text>
<text x="206.4" y="54.3">25</text>
<text x="206.4" y="56.8">27</text>
<text x="206.4" y="59.3">29</text>
<text x="209.5" y="55.5">27</text>
<text x="209.5" y="58.1">29</text>
<text x="256.1" y="54.3">2</text>
<text x="43.9" y="60.6">10</text>
<text x="44.9" y="65.7">8</text>
<text x="44.9" y="63.1">9</text>
<text x="47" y="64.4">8</text>
<text x="47" y="61.9">9</text>
<text x="197.1" y="65.7">36</text>
<text x="197.1" y="63.1">34</text>
<text x="197.1" y="60.6">32</text>
<text x="200.2" y="64.4">34</text>
<text x="200.2" y="61.9">32</text>
<text x="206.4" y="61.9">31</text>
<text x="206.4" y="64.4">33</text>
<text x="209.5" y="60.6">31</text>
<text x="209.5" y="63.1">33</text>
<text x="209.5" y="65.7">35</text>
<text x="44.9" y="70.8">6</text>
<text x="44.9" y="68.2">7</text>
<text x="47" y="69.5">6</text>
<text x="47" y="67">7</text>
<text x="197.1" y="70.8">40</text>
<text x="197.1" y="68.2">38</text>
<text x="200.2" y="69.5">38</text>
<text x="200.2" y="67">36</text>
<text x="206.4" y="67">35</text>
<text x="206.4" y="69.5">37</text>
<text x="209.5" y="68.2">37</text>
<text x="209.5" y="70.8">39</text>
<text x="44.9" y="75.8">4</text>
<text x="44.9" y="73.3">5</text>
<text x="47" y="77.1">3</text>
<text x="47" y="74.6">4</text>
<text x="47" y="72">5</text>
<text x="197.1" y="75.8">44</text>
<text x="197.1" y="73.3">42</text>
<text x="200.2" y="77.1">44</text>
<text x="200.2" y="74.6">42</text>
<text x="200.2" y="72">40</text>
<text x="206.4" y="72">39</text>
<text x="206.4" y="74.6">41</text>
<text x="206.4" y="77.1">43</text>
<text x="209.5" y="73.3">41</text>
<text x="209.5" y="75.8">43</text>
<text x="44.9" y="83.5">1</text>
<text x="44.9" y="80.9">2</text>
<text x="44.9" y="78.4">3</text>
<text x="47" y="82.2">1</text>
<text x="47" y="79.7">2</text>
<text x="197.1" y="78.4">46</text>
<text x="200.2" y="79.7">46</text>
<text x="206.4" y="79.7">45</text>
<text x="209.5" y="78.4">45</text>
<text x="41.9" y="101.2">1</text>
<text x="53.3" y="101.2">2</text>
<text x="200.6" y="100">2</text>
<text x="202.7" y="101.2">2</text>
<text x="210" y="101.2">1</text>
<text x="212.1" y="100">1</text>
<text x="41.9" y="103.8">3</text>
<text x="41.9" y="106.3">5</text>
<text x="44" y="102.5">1</text>
<text x="44" y="105.1">3</text>
<text x="44" y="107.6">5</text>
<text x="51.2" y="107.6">6</text>
<text x="51.2" y="105.1">4</text>
<text x="51.2" y="102.5">2</text>
<text x="53.3" y="106.3">6</text>
<text x="53.3" y="103.8">4</text>
<text x="200.6" y="107.6">8</text>
<text x="200.6" y="105.1">6</text>
<text x="200.6" y="102.5">4</text>
<text x="202.7" y="106.3">6</text>
<text x="202.7" y="103.8">4</text>
<text x="210" y="103.8">3</text>
<text x="210" y="106.3">5</text>
<text x="212.1" y="102.5">3</text>
<text x="212.1" y="105.1">5</text>
<text x="212.1" y="107.6">7</text>
<text x="40.9" y="113.9">11</text>
<text x="41.9" y="108.9">7</text>
<text x="41.9" y="111.4">9</text>
<text x="44" y="110.1">7</text>
<text x="44" y="112.7">9</text>
<text x="50.2" y="112.7">10</text>
<text x="51.2" y="110.1">8</text>
<text x="53.3" y="113.9">12</text>
<text x="53.3" y="111.4">10</text>
<text x="53.3" y="108.9">8</text>
<text x="199.6" y="112.7">12</text>
<text x="199.6" y="110.1">10</text>
<text x="202.7" y="113.9">12</text>
<text x="202.7" y="111.4">10</text>
<text x="202.7" y="108.9">8</text>
<text x="209" y="113.9">11</text>
<text x="210" y="108.9">7</text>
<text x="210" y="111.4">9</text>
<text x="212.1" y="110.1">9</text>
<text x="212.1" y="112.7">11</text>
<text x="40.9" y="116.5">13</text>
<text x="40.9" y="119">15</text>
<text x="44" y="115.2">11</text>
<text x="44" y="117.8">13</text>
<text x="50.2" y="117.8">14</text>
<text x="50.2" y="115.2">12</text>
<text x="53.3" y="119">16</text>
<text x="53.3" y="116.5">14</text>
<text x="199.6" y="117.8">16</text>
<text x="199.6" y="115.2">14</text>
<text x="202.7" y="119">16</text>
<text x="202.7" y="116.5">14</text>
<text x="209" y="116.5">13</text>
<text x="209" y="119">15</text>
<text x="212.1" y="115.2">13</text>
<text x="212.1" y="117.8">15</text>
<text x="44" y="120.3">15</text>
<text x="50.2" y="120.3">16</text>
<text x="199.6" y="125.4">22</text>
<text x="199.6" y="122.8">20</text>
<text x="199.6" y="120.3">18</text>
<text x="202.7" y="124.1">20</text>
<text x="202.7" y="121.6">18</text>
<text x="209" y="121.6">17</text>
<text x="209" y="124.1">19</text>
<text x="212.1" y="120.3">17</text>
<text x="212.1" y="122.8">19</text>
<text x="212.1" y="125.4">21</text>
<text x="41.9" y="130.5">1</text>
<text x="44" y="131.7">1</text>
<text x="51.2" y="131.7">2</text>
<text x="53.3" y="130.5">2</text>
<text x="199.6" y="130.5">26</text>
<text x="199.6" y="127.9">24</text>
<text x="202.7" y="131.7">26</text>
<text x="202.7" y="129.2">24</text>
<text x="202.7" y="126.6">22</text>
<text x="209" y="126.6">21</text>
<text x="209" y="129.2">23</text>
<text x="209" y="131.7">25</text>
<text x="212.1" y="127.9">23</text>
<text x="212.1" y="130.5">25</text>
<text x="41.9" y="133">3</text>
<text x="41.9" y="135.5">5</text>
<text x="44" y="134.3">3</text>
<text x="44" y="136.8">5</text>
<text x="51.2" y="136.8">6</text>
<text x="51.2" y="134.3">4</text>
<text x="53.3" y="135.5">6</text>
<text x="53.3" y="133">4</text>
<text x="199.6" y="135.5">30</text>
<text x="199.6" y="133">28</text>
<text x="202.7" y="136.8">30</text>
<text x="202.7" y="134.3">28</text>
<text x="209" y="134.3">27</text>
<text x="209" y="136.8">29</text>
<text x="212.1" y="133">27</text>
<text x="212.1" y="135.5">29</text>
<text x="40.9" y="143.2">11</text>
<text x="41.9" y="138.1">7</text>
<text x="41.9" y="140.6">9</text>
<text x="44" y="139.3">7</text>
<text x="44" y="141.9">9</text>
<text x="50.2" y="141.9">10</text>
<text x="51.2" y="139.3">8</text>
<text x="53.3" y="143.2">12</text>
<text x="53.3" y="140.6">10</text>
<text x="53.3" y="138.1">8</text>
<text x="199.6" y="143.2">36</text>
<text x="199.6" y="140.6">34</text>
<text x="199.6" y="138.1">32</text>
<text x="202.7" y="141.9">34</text>
<text x="202.7" y="139.3">32</text>
<text x="209" y="139.3">31</text>
<text x="209" y="141.9">33</text>
<text x="212.1" y="138.1">31</text>
<text x="212.1" y="140.6">33</text>
<text x="212.1" y="143.2">35</text>
<text x="40.9" y="145.7">13</text>
<text x="40.9" y="148.2">15</text>
<text x="44" y="144.4">11</text>
<text x="44" y="147">13</text>
<text x="44" y="149.5">15</text>
<text x="50.2" y="149.5">16</text>
<text x="50.2" y="147">14</text>
<text x="50.2" y="144.4">12</text>
<text x="53.3" y="148.2">16</text>
<text x="53.3" y="145.7">14</text>
<text x="199.6" y="148.2">40</text>
<text x="199.6" y="145.7">38</text>
<text x="202.7" y="149.5">40</text>
<text x="202.7" y="147">38</text>
<text x="202.7" y="144.4">36</text>
<text x="209" y="144.4">35</text>
<text x="209" y="147">37</text>
<text x="209" y="149.5">39</text>
<text x="212.1" y="145.7">37</text>
<text x="212.1" y="148.2">39</text>
<text x="199.6" y="155.9">46</text>
<text x="199.6" y="153.3">44</text>
<text x="199.6" y="150.8">42</text>
<text x="202.7" y="154.6">44</text>
<text x="202.7" y="152">42</text>
<text x="209" y="152">41</text>
<text x="209" y="154.6">43</text>
<text x="212.1" y="150.8">41</text>
<text x="212.1" y="153.3">43</text>
<text x="212.1" y="155.9">45</text>
<text x="202.7" y="157.1">46</text>
<text x="209" y="157.1">45</text>
</g>
<g font-size="1.8" fill="#00f">
<text x="271.7" y="23.5">10uF</text>
<text x="253.9" y="24.8">100nF</text>
<text x="284.4" y="37.5">4.7k</text>
<text x="289.4" y="37.5">4.7k</text>
<text x="158.6" y="43.9">RESET</text>
<text x="238.6" y="50.2">UART1_TX</text>
<text x="238.6" y="52.8">UART1_RX</text>
<text x="163.7" y="83.2">100nF</text>
<text x="171.3" y="83.2">100nF</text>
<text x="178.9" y="83.2">100nF</text>
<text x="187.8" y="83.2">100nF</text>
<text x="223.4" y="82">100nF</text>
<text x="229.7" y="82">100nF</text>
<text x="237.4" y="83.2">100nF</text>
</g>
<g font-size="1.6" fill="#000080">
<text x="284.4" y="35">R77</text>
<text x="289.4" y="35">R78</text>
</g>
</svg>
